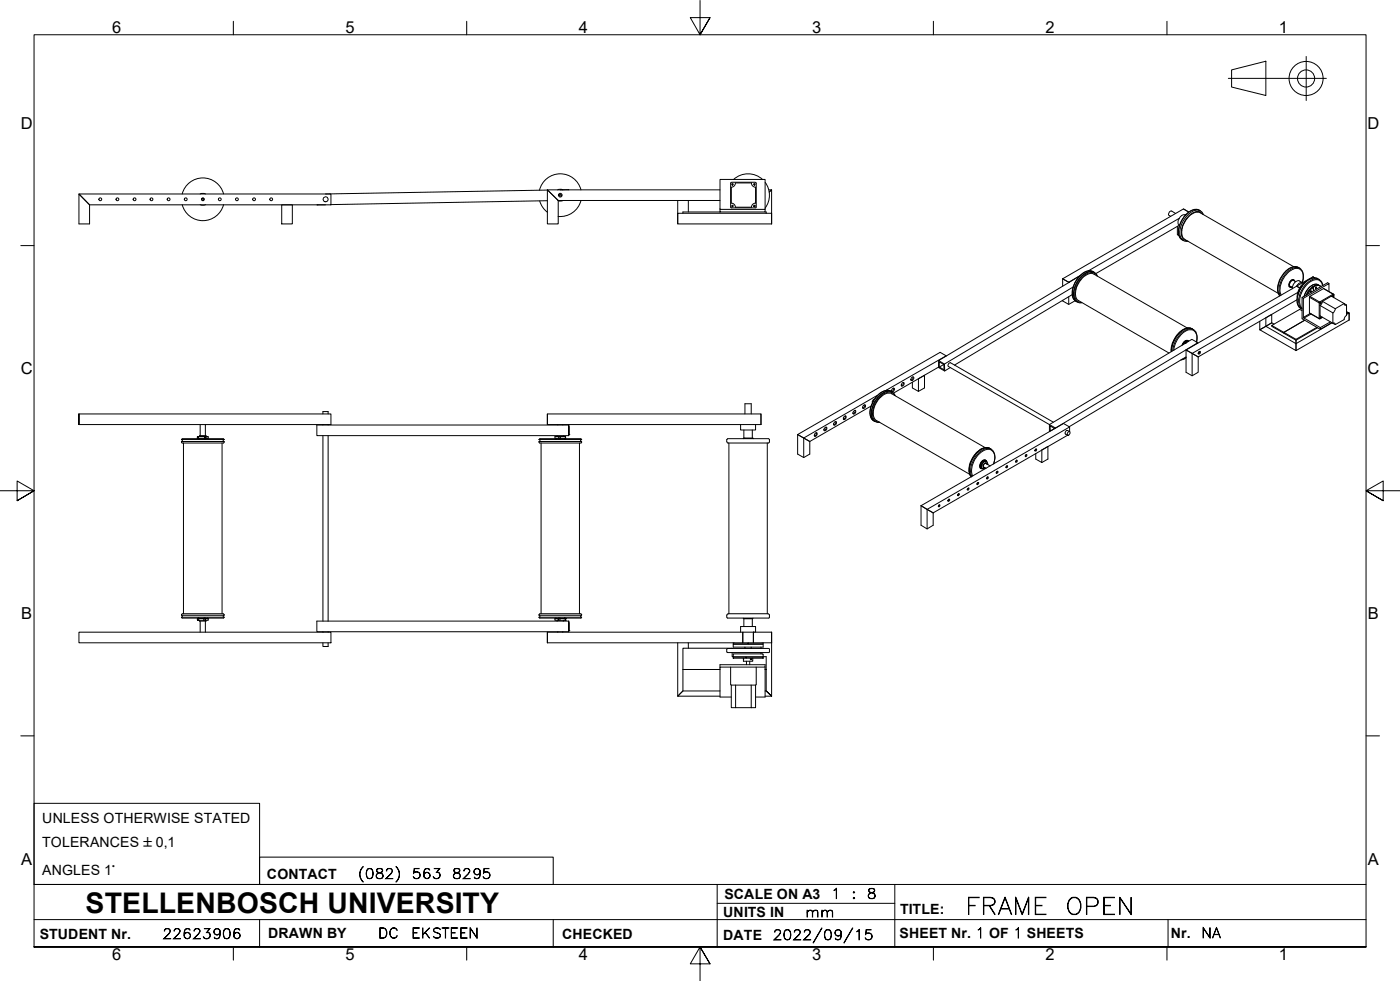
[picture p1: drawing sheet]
<svg xmlns="http://www.w3.org/2000/svg" width="410mm" height="287mm" viewBox="0 0 410 287" stroke-linecap="round" stroke-linejoin="round" font-family="sans-serif">
<!-- layer: Visible Edges(ISO) -->
<g fill="none" stroke="#000" stroke-width=".29">
<path d="M23.1 56.8l3.1 3.2v5.5h-3.1zM23.1 56.8h73.8v3.2h-70.7zM53.3 59.9a6.3 6.3 0 0 0 6.1 4.7 6.3 6.3 0 0 0 6.1-4.7M53.3 56.8a6.3 6.3 0 0 1 6.1-4.7 6.3 6.3 0 0 1 6.1 4.7M58.6 59.9l.8 .2 .8-.2M58.6 56.8l.8-.2 .8 .2M82.5 60h3.1v5.5h-3.1zM92.8 60h.1M92.8 60h2.5M158 58.8l1.1 2.1 1.2 1.2M160.3 55.6l3.1 3.1v6.8h-3.1zM160.3 58.8l-63.4 1.1"/>
<path d="M160.3 55.6l-65 1.2M163.4 58.7h47.4M164 55.6h2.5M164.8 55.6l-.8-.2-.7 .2M164.8 58.7l-.7 .2-.7-.1M170.1 58.7a6.3 6.3 0 0 1-6.7 4.7M170.1 55.6a6.3 6.3 0 0 0-6.1-4.7 6.3 6.3 0 0 0-6 4.8M210.8 55.6h-50.5l3.1 3.1M213.9 53.6l.1 7.2h7.2M214.2 53.4l-.3 .2M214.2 53.4h7M214.8 52.6a6.3 6.3 0 0 1 8.5 0"/>
<path d="M215.3 53.6a1.24 1.24 0 0 1-1.2 1.2v4.7a1.24 1.24 0 0 1 1.2 1.2h4.7M215.4 53.5h4.6M220 53.6a1.24 1.24 0 0 0 1.3 1.2M221.2 53.4l.2 .2M221.2 54.8v4.7M221.3 59.5a1.24 1.24 0 0 0-1.3 1.2M221.4 53.6v7l-.2 .2M224 53.4a6.3 6.3 0 0 1 0 7.5M225.1 55.6h.8l-.7 .6 .7-.6v9.9v-3.1h-27.5v3.1h27.5M201.5 62.1v-3.4h-3.1v6.8M210.8 61.3v-8.8h13.2v8.8M210.8 61.3h13.2v.8h-13.2z"/>
<path d="M210.8 62.1h-10.8v.3M220.7 60.4l.4-.2zM224 62.1h.3v.3M320 79.5a3.5 3.5 0 0 0-4.2 1.7 6.4 6.4 0 0 0-1.5 6.2l.7 .8M320.2 79.6a3.3 3.3 0 0 0-4 1.2 6.6 6.6 0 0 0-1.8 6.8l.8 .6M344.2 62.5l-1.2-.8-.6 .4a.68 .68 0 0 0-.1 1l.5 .2M344.7 66.2v2.5l.5 .3M345.3 65.9l-24.4 14.2M345.3 63.9l-26.6 15.4M345.3 65.9l.1 .1M346.5 61.2l1.5 .9-1.5-.9-35.4 20.4M347 62.9a2.09 2.09 0 0 0-2.1 2.5l.4 .5"/>
<path d="M347 62.9h.1M347.3 62.8l-.3 .1M352.4 62.8a2.67 2.67 0 0 0-4.5-.6 6.7 6.7 0 0 0-2.5 7.3l1.2 1 1.3 .1M378.8 78.1l-27.3-15.8a3.8 3.8 0 0 0-4.3 2.2 5.2 5.2 0 0 0-.8 5.1l.6 .5 27.3 15.8M311.1 81.6l2 1.1M311.1 87.9v.2l1.8 1 1.8-1v-.2M311.1 81.6v2.2M312.9 86.9v2.2M313.9 86.2l-34.4 20.7M314.2 84l-37.7 22.6 .1 2M316 80.8l-41.2 24.8 1.7 1M316.2 80.7l-3.3 2.1"/>
<path d="M321.3 80.8a2.26 2.26 0 0 0-3.8-.6 6.7 6.7 0 0 0-2.7 7.6l1.1 .8h.9M347.1 99.9v.1M347.1 100l.4-.2 .4 .2M347.1 100l-.2 .1M347.5 99.8h.1M347.5 99.8a1.25 1.25 0 0 0-1.2 1.1M347.7 96l-27.3-15.7a3.4 3.4 0 0 0-4.1 1.9 4.9 4.9 0 0 0-.8 5.6l26.8 15.5M347.8 99.6l.2 .3a1.05 1.05 0 0 0-1.7 .7l-.2 .4M349.1 96.3a3.4 3.4 0 0 0-4.2 1.4 6.9 6.9 0 0 0-1.9 5.2M349.2 96.4a3 3 0 0 0-3.9 1.2l-1.1 1.3-.7 1.6-.4 2.3M368.9 94.1v2.4l3.5-2M372.4 94.5l-3.5 2 10.6 6.1"/>
<path d="M372.4 95.3v.2l3.5 2.1v-.3v.3l3.6 2 6.3-3.6M372.4 94.5v-2.5l-1.8 1v2.5l8.9 5.1 10.5-6.1M372.4 94.5l.7 .4M377.5 83.8l.1 .1M377.6 83.9h.1M377.9 84l.1 .2M378 84l.1 .1M378.8 81.9a1.31 1.31 0 0 0-1.4 1.6l.2 .4M379.1 82.3a.62 .62 0 0 0-.6-.5 .62 .62 0 0 0-.6 .5l-.1 .2a.91 .91 0 0 0-.4 1 .91 .91 0 0 0 .7 .7l.1-.1M379.4 82.4l-.6-.3a1.14 1.14 0 0 0-1 1.7l.6 .4M379.5 99.3v3.3M379.7 83.8l-32.4 18.6 3.5 2.1"/>
<path d="M379.7 87.8l-28.9 16.7M380 85.6l-30.9 17.9v6.5l1.7-1v-4.5M381.3 90.9l-.7-.3-8.2 4.7 3.5 2 6.1-3.6-6.1 3.6 3.6 2 6.1-3.5M381.3 87.1l.3 .2M381.3 82.8a3.3 3.3 0 0 0-1.4-4.6 4.6 4.6 0 0 0-4.7 2.8l-.7 1.4a4.4 4.4 0 0 0 .2 4.2M381.4 82.8l-.9-.6a1.98 1.98 0 0 0-2.1 2.3M381.4 82.8l-.3-.1a1.62 1.62 0 0 0-1.4 1.1M381.4 83.5l-1.1 1.9M381.4 82.8l.2 .1-.2-.1-1.7 1 .9 .5-.9-.5M382.5 82.3l-.2 .2a5 5 0 0 0-2.4 4.5M383.7 85.2h.3l-.2 .4zM383.8 85.2l-.1 .2"/>
<path d="M384.3 84l.2 .2 .1 .9M384.4 81l.5 .4-.5-.4M384.4 81l-3 1.8M385.3 84.2l-.1 .1M385.3 84.1l-.1 .2M386.4 83.6l-.4-.2a3.1 3.1 0 0 0-3.7 2.1l-.5 1.3M386.4 83.6a2.39 2.39 0 0 0-2.9 1.2l-1 1.6 .7-1.2 1.1-1.2M386.4 83.6a1.75 1.75 0 0 0-2.1 .4M386.4 83.6l.2 .1M386.5 89.4v3.1l3.8 2.1M386.5 89.4l3.8 2.2M386.7 88.6l.1 .1-.1 .2z"/>
<path d="M386.8 83.9a2.07 2.07 0 0 0-2.8 .6l-1.1 1.6M387.2 88.2l3.8 2.2M387.3 83.6a2.79 2.79 0 0 0-2.1-2.2 2.79 2.79 0 0 0-2.8 1l-.3 .4a6.7 6.7 0 0 0-2.1 6.5l.5 .7 .8 .4M389.1 85.4v-2.4l-7.5 4.3v5.7l5 2.9 2.9-1.7M389.1 83l-.4-.2-7.4 4.3v6.2l5.3 3.1M390 94.4l-3.4 2v-.5M390.3 94.6a.43 .43 0 0 1 .4 0 .43 .43 0 0 1 .3 .4M390.3 94.6l.7 .4M390.3 91.6v3M390.5 86.2v.9M390.6 86.3l-3.1-1.8-4.1 2.4v4.7l3 1.8 .8-.5M391 90.4l-.3 .9-.4 .3"/>
<path d="M394.3 91.2l.7 .4h-.7h.7v2.1M394.3 89.3l-4.5-2.6-2.6 1.5-.7 1.2M394.3 89.3v3l-.5 .6-.2 .6-2.6 1.5M394.3 89.3a.43 .43 0 0 1-.6 0 .43 .43 0 0 1-.1-.4l-2.6 1.5M394.3 92l.7-.4v2.1M395 93.7l-15.5 8.9M252.9 118.6a.4 .4 0 0 1 .6 .1 .4 .4 0 0 1-.2 .6 .42 .42 0 0 1-.7 .2 .42 .42 0 0 1 .2-.7zM253.2 118.5l-.1 .6-.5 .4M255 118.9l-17.9 10.3-3.5-2M256 116.9l-.3 .1-.2 .9M256.9 115.7l-21.6 12.5v5.7M260.8 114.5a3.9 3.9 0 0 0-4.5 2l-.6 .9a5.5 5.5 0 0 0-.5 5.2l.6 .5"/>
<path d="M261 114.6a3.1 3.1 0 0 0-4 1.2 6.3 6.3 0 0 0-1.8 6.8l.8 .7M261.2 113.9a.37 .37 0 0 1 .6-.3 .37 .37 0 0 1 0 .7 .42 .42 0 0 1-.6 .3 .42 .42 0 0 1 0-.7zM261.7 113.6l-.3 .8-.3 .2M262.1 115.8a2.3 2.3 0 0 0-3.8-.7 7 7 0 0 0-3 7.2 2.17 2.17 0 0 0 2.3 1.3M264.2 112.1a.4 .4 0 0 1 .6 0 .4 .4 0 0 1-.2 .6 .39 .39 0 0 1-.6 .3 .39 .39 0 0 1 0-.7zM264.5 112l-.1 .7-.5 .2M266.9 110.6l.2-.2a.37 .37 0 0 1 .5 .2 .37 .37 0 0 1-.2 .5l-.1 .1a.35 .35 0 0 1-.5 .2 .35 .35 0 0 1 0-.6zM267.1 111.9v1.7l1.8 1v-3.7l1.8-1v3.7l-1.8 1M267.3 110.3l-.1 .6-.4 .4M274.8 105.6v2l1.8 1 1.7-1M274.8 107.5l-13.2 7.6M276.4 106.7l-1.4 .8 1.4 .7v-1.5l-1.4-.8v1.6"/>
<path d="M277.1 104.2l-1.8-1.1-41.7 24.1M277.1 104.2l-17.6 10.1M346.8 100.2l.3 .2M346.8 100.2l-.4 .7M346.8 100.1h.1M346.9 100.1h-.1M346.9 100.1h.1M347 100l-.2 .2M347.1 100.4h.1M347.3 104.7l-1.5 .7M347.3 104.5l-34.2 20.4M347.4 100.2l-.4-.2 .3 .1v.2"/>
<path d="M350.4 100.2a3 3 0 0 0-1.5-3.9 5.4 5.4 0 0 0-4.7 3.6l-.5 1.2-.3 1.5M350.7 100.5l-41.6 24.8-31.4-18-.1-.4 .2-.5 .5-.2 30.1 17.4M350.7 100.3l-1.7-1-41.7 25v2M350.8 104.5l-3.5-2.1v6.6l1.8 1M351 103l.2-.1a.35 .35 0 0 1 .2 .5 .35 .35 0 0 1-.6 .1zM351.1 102.9v.4l-.3 .1M351.3 102.9l-.1 .5-.3 .1M23.1 121.2v3.1v-3.1M23.1 121.2h73.8v3.1h-73.8M53.1 128.7l.3 .3-.3 .2M53.1 129.4v-.2h12.6v.2M53.1 128.7h12.5l-.3 .3 .3 .2"/>
<path d="M53.1 129.5l.3 .2M53.4 128.5l-.3 .2M53.4 128.4h12M53.7 129.7v50M57.8 128.3h.1M57.8 127.8v.5M57.8 128.3l.2 .1M57.8 127.8h.2M57.9 127.8l-.1 .1M58 127.8h-.1M58 127.8h.2M58.1 127.8v.5l.3 .1h-.3"/>
<path d="M58.1 127.8v.6l-.2-.6M58.1 128.3h1.8M58.2 127.8h-.1M58.2 127.8h1.6M58.4 127.8v-.3h1.9v.3M58.6 124.3v3.2M59.8 127.8v.6h.4M59.8 127.8h.5M60.1 124.3v3.2M60.2 127.8v.6l.1-.6M60.3 127.8h.1M60.3 127.8h.6"/>
<path d="M60.3 128.3h.7M60.9 127.8v.1M61 127.8v.5M61 128.3l-.3 .1M65 129.7v50M65.4 128.5l.2 .2M65.6 129.5l-.2 .2h-12M94.6 121.2v-.7h1.5v.7M94.6 124.3v.1M94.6 127.5v54.3M96.1 124.3v.1M96.1 127.5v54.3"/>
<path d="M157.8 129.4v-.2h12.5v.2M157.9 129.5l.2 .2M158.1 128.4h12M158.1 129.7h12M158.1 128.5l-.2 .2M158.4 129.7v50M160.3 124.3v-3.1h62.5v3.1M160.3 124.3h62.5M160.3 121.2v3.1M162.5 128.3h1.6M162.8 128.4h.1M163.1 127.5v.3"/>
<path d="M163.3 124.3v.1M163.6 127.8h.1M163.6 127.8h-1l-.1 .5 .3 .1M163.6 127.8h.5M163.6 127.8v.6M164.1 128.3h1.4M164.1 127.8v.5M164.1 127.8h.1M164.1 127.8h1.4M164.8 124.3v.1M165 127.5v.3M165.4 128.4h.1"/>
<path d="M165.5 127.8h.1M165.5 127.8l.1 .5-.2 .1zM166.5 124.4h.1M166.6 124.8v2.4zM166.6 127.2h.1M166.6 124.4v3.1h-73.8v-3.1h73.7v3.1M169.7 129.7v50M170.1 128.5l.2 .2h-12.5l.3 .3-.3 .2M170.3 128.7l-.3 .3 .3 .2M170.3 129.5l-.2 .2M212.8 128.7v.6M212.9 129.3l.3 .4"/>
<path d="M213 128.4h12M213.1 128.5l-.2 .2M213.4 129.7v50M216.9 124.3v1.6h4.3v-1.6M217.6 128.4h2.9M217.8 125.9v2.4h2.5v-2.4M217.9 128.3h.1M218.1 121.2v-3h1.9v3M220.2 128.3h.1M222.8 121.2v3.1M224.7 129.7v50M225.1 128.5l.2 .2v.6"/>
<path d="M225.3 129.3l-.4 .4h-11.7M233.6 127.2l3.5 2v3.7l-1.8 1-1.7-1zM238.6 126.9a.39 .39 0 0 1 .7-.1 .39 .39 0 0 1-.2 .6l-.1 .1a.31 .31 0 0 1-.5 .2 .31 .31 0 0 1 0-.5zM239 126.6v.7l-.5 .3M241.6 125.2a.36 .36 0 0 1 .5-.1 .36 .36 0 0 1 0 .6l-.2 .1a.38 .38 0 0 1-.5 .3 .38 .38 0 0 1 0-.7zM241.9 125l-.1 .6-.5 .4M244.5 123.5a.48 .48 0 0 1 .5 .4 .48 .48 0 0 1-.5 .5 .39 .39 0 0 1-.5-.3 .39 .39 0 0 1 .3-.5zM244.7 123.4l-.2 .7-.3 .2M247.3 121.8a.37 .37 0 0 1 .5 .2 .37 .37 0 0 1-.2 .5l-.2 .3a.34 .34 0 0 1-.5-.1 .34 .34 0 0 1 .1-.4zM247.5 121.7v.7l-.5 .3M249.9 120.4l.2-.1a.33 .33 0 0 1 .5-.1 .33 .33 0 0 1-.1 .5 .45 .45 0 0 1-.3 .4 .45 .45 0 0 1-.5-.1zM250.4 120.1l-.2 .8-.4 .2"/>
<path d="M287.1 136.6l-.1 .1M287.1 136.3h.1M287.1 136.2v.5l.4 .5M287.1 136.1v.2M287.1 136.6h.1M287.1 136.2l.1-.4 .4 .2-.1 .3-.4-.1 .4 .1M287.1 137.1l.4 .1M287.5 137.2h.5M287.8 137.1l.2 .1M287.8 135h-.1M287.8 135l-.2 .1M287.8 135h.1"/>
<path d="M287.8 136.7l.2 .2M288 134.9l-.1 .1M288 134.9h.1M288.3 135h.4l-.1 .1-.2-.1M288.4 134.8a1.54 1.54 0 0 0-1.3 2M288.4 131l-27.3-15.7a3.4 3.4 0 0 0-3.8 1.6 5.3 5.3 0 0 0-1.1 5.9l27.7 16M288.4 135a.92 .92 0 0 0-1.2 .8M288.4 136.9l-.4 .3M288.4 134.8l.4 .2M288.4 135l.2 .1M288.5 134.7l.3 .3M288.6 135.5h.1"/>
<path d="M288.8 135a.87 .87 0 0 0-.9-.3 .87 .87 0 0 0-.7 .7l-.2 .6a.7 .7 0 0 0-.1 .8 .7 .7 0 0 0 .6 .4M288.8 135l.3 .3v.5M288.9 135.8a.47 .47 0 0 0-.6-.3 .47 .47 0 0 0-.3 .5l-.1 .1a.45 .45 0 0 0-.1 .5 .45 .45 0 0 0 .5 .3M289 135.8h.1M289.1 135.8h.1M289.2 139.6l-.3 .5M289.9 131.3a3.5 3.5 0 0 0-4.3 1.6l-.9 1.2a4.8 4.8 0 0 0-.3 5.5M289.9 136.4l-1.5-.7-.5 .8 .8 .6M290.1 131.4a3.4 3.4 0 0 0-4.3 1.5 6.2 6.2 0 0 0-1.5 6.4l.1 .2M291 135.8a3.3 3.3 0 0 0-1-4.4 4.3 4.3 0 0 0-4.4 2.3 6.2 6.2 0 0 0-1.1 5.8M291.9 138a.23 .23 0 0 1 .3 .1 .23 .23 0 0 1 0 .3l-.5 .1zM291.9 138l-.2 .4"/>
<path d="M292 137.9l-.3 .5M294.6 136.5l.4-.2-.2 .6h-.2zM294.8 136.3l-.2 .5M297.6 134.7l-.2 .5M300.3 133.2l.4-.1-.3 .6h-.2zM300.5 133l-.3 .6M303.2 131.5a.23 .23 0 0 1 .3 0 .23 .23 0 0 1 0 .3l-.5 .2zM303.3 132.7v1.7l1.8 1v-3.7l1.7-1v3.7l-1.7 1M303.3 131.5l-.3 .4M307.5 124.7l1.3 .7-1.3 .8zM308.8 125.4v.1M309.1 125.3v.1"/>
<path d="M312.9 126.4a.48 .48 0 0 1 .5 .4 .48 .48 0 0 1-.4 .5 .3 .3 0 0 1-.4 .1 .3 .3 0 0 1-.1-.4zM313.2 125l-41.7 24.1v5.7M269.7 148v5.7l1.8 1.1 1.7-1.1v-3.6M269.7 148l3.5 2.1M269.7 148l41.7-24 1.8 1v1.4l-.9-.4-.5 .7 .2 .4 .6 .3-39.4 22.7M274.8 147.9l.4-.1-.2 .6-.2-.1zM275 147.8l-.2 .4M277.9 146.1l-.3 .5M280.7 144.5l-.3 .5M280.7 144.5l.2 .2-.4 .4zM283.3 143.1l.4-.3v.3a.28 .28 0 0 1-.2 .3 .28 .28 0 0 1-.3-.1zM283.5 142.9l-.3 .4"/>
<path d="M286.3 141.2l-.2 .5M286.3 141.2l.3 .2-.4 .5-.1-.3zM53.4 179.7l-.3 .4h12.6v-.2M53.4 179.7h12M65.4 179.7l.2 .2M158.1 179.7h12M158.1 179.7l-.2 .2M170.1 179.7l.2 .4h-12.5v-.2M213.2 179.7h11.7M213.2 179.7l-.3 .4M224.9 179.7l.4 .4M23.1 185.1h73.8v3.1h-73.8z"/>
<path d="M53.1 180.1l.3 .3-.3 .3h12.6l-.4-.3 .3-.3M53.1 180.7l.3 .2M57.8 181.1h1.9M57.8 181.1h.1M57.8 181.1v.4M57.8 181.5l.1 .1M57.8 181.5l.2-.6 .1 .7M57.8 181.6h.1M57.8 181.5h.1M57.9 181.6h.2M58 181.6h.1M58.1 181.6h1.6"/>
<path d="M58.4 181.6v.2h1.9v-.2M58.6 181.8v3.3M59.7 181.1v.5M59.7 181.6h.4M59.7 181.1h.5M60.1 180.9v.7M60.1 181.8v3.3M60.1 181.6h.8M60.2 181.1l-.1 .5M60.2 181.1h.8M60.7 180.9l.3 .2M60.9 181.5h.1"/>
<path d="M61 181.1v.4M65.6 180.7l-.2 .2h-12M94.6 188.2v1h1.5v-1M94.6 184.9v.2M96.1 184.9v.2M157.8 180.1l.3 .3-.3 .3h12.5M157.9 180.7l.2 .2M158.1 180.9h12M162.5 181.5h.1M162.5 181.1h.9M162.5 181.1v.4M162.6 181.6h.8"/>
<path d="M162.8 180.9l-.3 .2M163.1 181.6v.2M163.3 184.9v.2M163.4 181.6l.1-.7v.7M163.4 181.6h.6M163.5 180.9h.5v.7M164 181.6h1.5M164 181.1h1.5M164.8 184.9v.2M165 181.6v.2M165.4 180.9l.2 .2M165.5 181.6h.1"/>
<path d="M165.6 181.5v-.4l-.3-.2 .2 .2-.1 .5M165.6 181.5l-.1 .1M165.6 181.1h.1M165.6 181.1v.4M165.6 181.5h.1M166.5 181.8h.1M166.6 182.2v2.3zM166.6 184.5h.1M166.6 181.8v3.1h-73.8v-3.1h73.7v3.1M170.3 180.1l-.3 .3 .3 .3M170.3 180.7l-.2 .2M198.4 188.2v15.6l1.6-1.5v-6.3h10.8h-10.8v-6.2h14.4"/>
<path d="M201.5 188.2v1.6M210.8 195.3v-.7h13.2v.7h-13.2v8.7h3.3M212.8 180v.7M212.8 190.1v.7M212.9 190.8l.2 .2M212.9 180.7l.2 .2M213 191h12M213 189.8h12M213 180.9h12M213.1 189.8l-.2 .2M213.9 195.3v5M214.4 191v1.2h.3"/>
<path d="M214.7 188.5h8.8v.9h-8.8zM214.7 191.5v.8h8.8v-.8M214.7 192.3h3.8v.4h-3.8zM214.8 191.5l-.1 .1M214.8 191.4h8.5M216.9 185.1v-1.7h4.3v1.7M217.6 180.9h2.9M217.7 192.7v.4zM217.7 192.7v.1M217.8 183.4v-2.3h2.5v2.3M217.9 181.1h.1M218.1 189.4v.4"/>
<path d="M218.5 192.3h5v.4h-5zM218.6 193.6v1M219.5 193.6v1M220 189.4v.4M220.2 181.1h.1M220.4 192.7v.9h-2.7v-.5M220.6 185.1h.1M220.6 185.1v3.1M221.4 195.3v5M222.8 189.4v.4M222.8 191v.4M223.3 191.5l.1 .1"/>
<path d="M223.5 188.2v.3h-4.4v-.3h6.8v15.6l-1.6-1.5 1.6 1.5h-1.9M223.5 192.2h.8v3.8M224 195.3v8.7h-2.8M224 196h.3M224.3 196v6.3h-.3M225.1 189.8l.2 .2M225.3 180.7l-.2 .2M225.3 190.1v.7l-.2 .2M225.3 180v.7M225.9 185.1h-8.4v3.1v-3.1h-57.2v3.1h58.8v.3h-4.4v-.3M225.9 185.1v3.1v-3.1M210.8 202.3h-10.8l-1.6 1.5h12.4"/>
<path d="M213.9 200.3l.3 .2h7M214.1 200.5v6.7h1.3v-6.7M220 200.5v6.7M221.4 200.3l-.2 .2v6.7h-5.8"/>
<circle cx="29.4" cy="58.3" r=".41"/>
<circle cx="34.4" cy="58.3" r=".41"/>
<circle cx="39.4" cy="58.3" r=".41"/>
<circle cx="44.4" cy="58.3" r=".41"/>
<circle cx="49.4" cy="58.3" r=".41"/>
<circle cx="54.4" cy="58.3" r=".41"/>
<circle cx="59.4" cy="58.3" r=".29"/>
<circle cx="59.4" cy="58.3" r=".41"/>
<circle cx="64.4" cy="58.3" r=".41"/>
<circle cx="69.4" cy="58.3" r=".41"/>
<circle cx="74.4" cy="58.3" r=".41"/>
<circle cx="79.4" cy="58.3" r=".41"/>
<circle cx="95.3" cy="58.3" r=".73"/>
<circle cx="164.1" cy="57.1" r=".29"/>
<circle cx="164.1" cy="57.1" r=".54"/>
<circle cx="214.5" cy="54" r=".22"/>
<circle cx="220.9" cy="54" r=".22"/>
<circle cx="214.5" cy="60.3" r=".22"/>
<circle cx="220.9" cy="60.3" r=".22"/>
<circle cx="385.4" cy="84.3" r=".19"/>
<circle cx="386.7" cy="92.9" r=".15"/>
<circle cx="390.4" cy="86.7" r=".16"/>
<circle cx="289.1" cy="139.8" r=".3"/>
<circle cx="297.6" cy="134.9" r=".3"/>
<circle cx="277.8" cy="146.4" r=".3"/>
<circle cx="219.9" cy="192.9" r=".19"/>
</g>
<!-- layer: Visible Tangent Edges(ISO) -->
<g fill="none" stroke="#000" stroke-width=".29">
<path d="M320.4 79.8a2.82 2.82 0 0 0-3.3 .9 7 7 0 0 0-2.5 6.7l.9 1M351.2 61.5a3.5 3.5 0 0 0-4 1.5 6.4 6.4 0 0 0-1.8 6.4l.7 .8M351.5 61.7a3.5 3.5 0 0 0-4 1.6 6.7 6.7 0 0 0-1.7 6.4l.7 .7M352.1 62.7a2.3 2.3 0 0 0-3.5 .1 6.1 6.1 0 0 0-2.3 7l.6 .5 .7 .2M380.2 78.3a3.8 3.8 0 0 0-4.3 1.9 5.9 5.9 0 0 0-1.2 6.4M380.6 78.5a4.1 4.1 0 0 0-4.6 2.2 5.7 5.7 0 0 0-1.1 5.8M321.2 80.7a2.2 2.2 0 0 0-3.5-.2 6.9 6.9 0 0 0-2.8 6.8 1.71 1.71 0 0 0 1.8 1.2M347.9 100l-.6 .1M348 99.9a1.18 1.18 0 0 0-1.8 1.1M349 96.2a4.1 4.1 0 0 0-4.5 2.2l-1 1.8-.4 1.2-.1 1.5M377.9 84h.1M381.3 82.7l.1-.4a2.92 2.92 0 0 0-1-3.6 4 4 0 0 0-4 2 5.9 5.9 0 0 0-1.3 5.7"/>
<path d="M383.4 87l2.9 1.7v4.5l-2.9-1.6M383.6 91.8l-2 1.1M383.9 91.9l-2.1 1.2M385.8 81.6a3.4 3.4 0 0 0-3.9 1.5 6.4 6.4 0 0 0-1.7 6.4l.7 .7M386 83.4a2.29 2.29 0 0 0-2.9 1.1l-1.2 2.2M386.3 81.8a4.1 4.1 0 0 0-4.7 2.3 5.6 5.6 0 0 0-.8 6l.5 .3M386.3 93.3h.2M386.5 88.7v.7M386.5 92.5v.7l.7-.3M387.2 88.3l-.7 .4M387.3 83.6a2.06 2.06 0 0 0-1.4-1.7 2.06 2.06 0 0 0-2.2 .5 6.8 6.8 0 0 0-2.8 7.4l.4 .4M387.5 84.5l2.8 1.6-3.9 2.3-2.9-1.6"/>
<path d="M390.5 86.1v.3M390.5 86.2v.2M390.5 86.4l-.7 .4M390.5 86.4v.7M261.2 114.8a3.8 3.8 0 0 0-4.5 2.1 5.5 5.5 0 0 0-.9 6.2l.4 .3M261.9 115.8a2.04 2.04 0 0 0-3.1-.5 6.7 6.7 0 0 0-3 7.3 1.61 1.61 0 0 0 1.6 .9M347.1 100.3l-.3 .3M347.1 100.4l-.1 .1M347.3 104.7l-1.4 .5M347.9 100l-.5 .2M350.3 100.1a2.54 2.54 0 0 0-1.6-3.6 5.6 5.6 0 0 0-4.5 4l-.5 2M287.3 136.3v.4l.2 .5"/>
<path d="M287.4 136.3v.6l.4 .3M288.4 135l-1 1M288.4 135l-.9 1M288.4 136.9l-.4 .3M288.6 135h.2a.9 .9 0 0 0-1-.3 .9 .9 0 0 0-.6 .8l-.1 .2a.8 .8 0 0 0-.3 .9 .8 .8 0 0 0 .7 .5M288.7 135l.4 .3v.5M289.8 131.3a3.9 3.9 0 0 0-4.5 2.1 6.1 6.1 0 0 0-1.1 6l.2 .2M291 135.8v-.4a2.6 2.6 0 0 0-1.5-3.9 6.4 6.4 0 0 0-5 6.3l.3 1.5"/>
<circle cx="386.4" cy="88.6" r=".16"/>
</g>
<!-- layer: Border_0 -->
<g fill="none" stroke="#000" stroke-width=".29">
<path d="M68.3 6.2v4M136.7 6.2v4M205 .1v10.1l-2.9-5h5.8l-2.9 5 2.9-5M273.3 6.2v4M341.7 6.2v4M6.1 71.9h3.9M400 71.9h3.9M0 143.7h10l-5-2.9v5.8l5-2.9-5 2.9M410 143.7h-10l5-2.9v5.8l-5-2.9 5 2.9M6.1 215.4h3.9M400 215.4h3.9M10 277.2v-267h390v267h-390h390"/>
<path d="M68.3 277.2v3.9M136.7 277.2v3.9M273.3 277.2v3.9M341.7 277.2v3.9M207.9 282.1l-2.9-4.9 2.9 4.9h-5.8l2.9-4.9v10"/>
</g>
<!-- layer: Sketch Geometry(ISO) -->
<g fill="none" stroke="#000" stroke-width=".29">
<path d="M382.5 16.5v12.9M359.7 22.9h28.7M360.6 20.5l10-2.6v10.1l-10-2.5zM10 235.2h66v23.7h-66zM10 258.9h390M76 250.9h86v8h-86zM210 258.9v18.3M262 258.9v18.3M10 277.2h390M10 269.2h390M76 269.2v8M162 269.2v8"/>
<path d="M210 264.4h52M342 269.2v8"/>
<circle cx="382.4" cy="23" r="5"/>
<circle cx="382.4" cy="23" r="2.51"/>
</g>
<text font-size="8.3" x="25.1" y="267.2">STELLENBOSCH UNIVERSITY</text>
<g font-size="6.7">
<text x="282.6" y="267.7">FRAME</text>
<text x="311.9" y="267.7">OPEN</text>
</g>
<g font-size="4.8">
<text x="32.8" y="9.7">6</text>
<text x="101.2" y="9.7">5</text>
<text x="169.5" y="9.7">4</text>
<text x="237.8" y="9.7">3</text>
<text x="306.1" y="9.7">2</text>
<text x="374.5" y="9.7">1</text>
<text x="6.1" y="37.8">D</text>
<text x="400.4" y="37.8">D</text>
<text x="6.1" y="109.6">C</text>
<text x="400.4" y="109.6">C</text>
<text x="6.2" y="181.3">B</text>
<text x="400.5" y="181.3">B</text>
<text x="6.2" y="253.1">A</text>
<text x="400.5" y="253.1">A</text>
<text x="32.8" y="281.1">6</text>
<text x="101.2" y="281.1">5</text>
<text x="169.5" y="281.1">4</text>
<text x="237.8" y="281.1">3</text>
<text x="306.1" y="281.1">2</text>
<text x="374.5" y="281.1">1</text>
</g>
<g font-size="4.1">
<text x="12.4" y="240.9">UNLESS OTHERWISE STATED</text>
<text x="12.4" y="247.9">TOLERANCES ±0,1</text>
<text x="12.4" y="256">ANGLES 1°</text>
<text x="78.2" y="257.2">CONTACT</text>
<text x="212.1" y="263">SCALE ON A3</text>
<text x="211.8" y="268.4">UNITS IN</text>
<text x="263.5" y="267.7">TITLE:</text>
<text x="11.6" y="274.8">STUDENT Nr.</text>
<text x="78.5" y="274.6">DRAWN BY</text>
<text x="164.6" y="274.8">CHECKED</text>
<text x="211.8" y="275.1">DATE</text>
<text x="263.4" y="274.6">SHEET Nr. 1 OF 1 SHEETS</text>
<text x="342.8" y="274.5">Nr.</text>
</g>
<g font-size="4">
<text x="104.8" y="257.2">(082)</text>
<text x="120.6" y="257.2">563</text>
<text x="132.3" y="257.2">8295</text>
<text x="243.3" y="263">1</text>
<text x="249.3" y="263">:</text>
<text x="253.8" y="263">8</text>
<text x="235.8" y="268.4">mm</text>
<text x="47.6" y="274.8">22623906</text>
<text x="110.7" y="274.6">DC</text>
<text x="120.4" y="274.6">EKSTEEN</text>
<text x="226.3" y="275.1">2022/09/15</text>
<text x="351.7" y="274.5">NA</text>
</g>
</svg>
